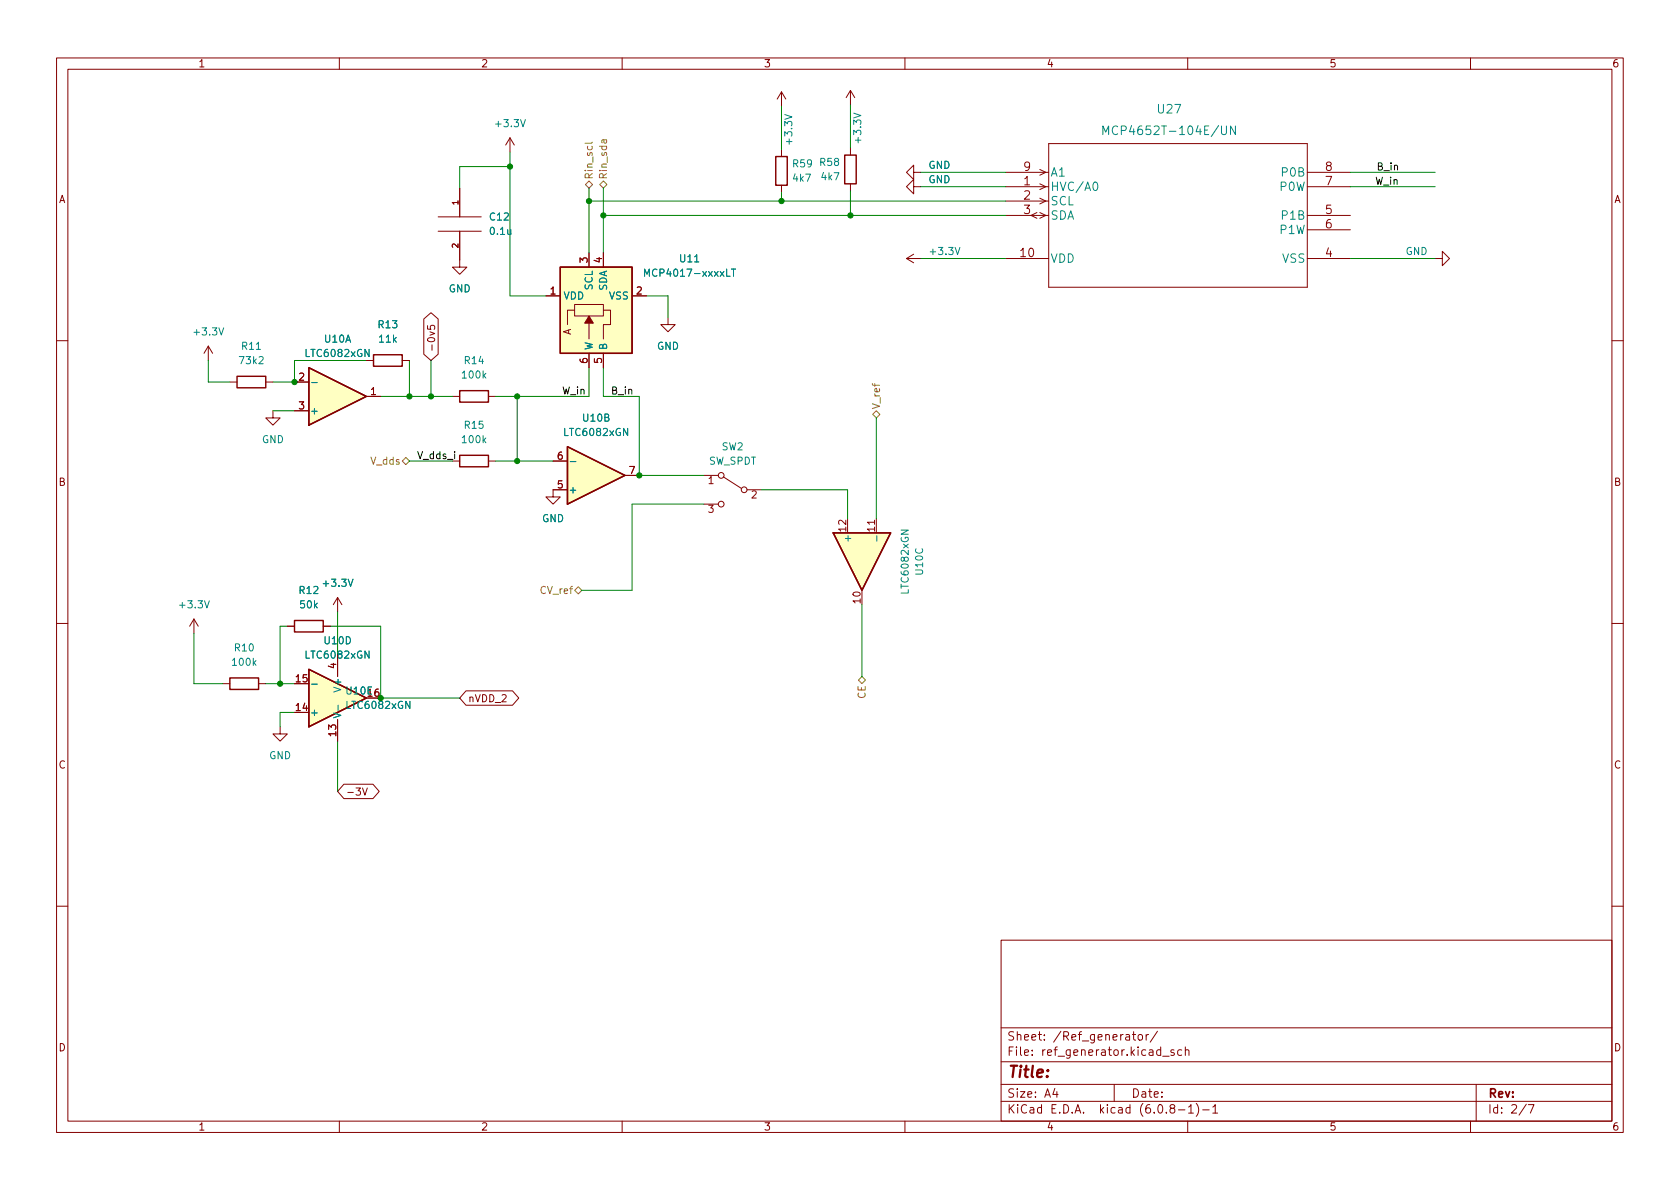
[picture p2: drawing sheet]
<svg xmlns="http://www.w3.org/2000/svg" width="297mm" height="210mm" viewBox="0 0 297 210" stroke-linecap="round" stroke-linejoin="round" font-family="sans-serif">
<g fill="none" stroke="#840000" stroke-width=".18">
<path d="M10 10.2h277v190.1h-277zM12 12.2h273v186.1h-273zM60 10.2v2M110 10.2v2M138.2 16.3l-.8 1.2M138.2 16.3v2.5M138.2 16.3l.7 1.2M150.4 16l-.8 1.3M150.4 16v2.5M150.4 16l.7 1.3M160 10.2v2M210 10.2v2"/>
<path d="M260 10.2v2M77.5 38.3h7.6M81.3 33.3v5M90.2 24.4l-.8 1.2M90.2 24.4v2.5M90.2 24.4l.7 1.2M138.2 26.4v1.3M138.2 32.8v1.2M150.4 26.2v1.2M150.4 32.5v1.3M161.5 30.5v-1.3l-1.2 1.3 1.2 1.2v-1.2h1.3M161.5 33v-1.3l-1.2 1.3 1.2 1.3v-1.3h1.3"/>
<path d="M177.8 33h7.6M177.8 35.6h7.6M177.8 38.1h7.6M177.8 30.5h7.6M183.3 37.6l-1 .5 1 .5M183.8 37.6l1.1 .5-1.1 .5M183.8 35l1.1 .6-1.1 .5M183.8 32.5l1.1 .5-1.1 .5M183.8 30l1.1 .5-1.1 .5M185.4 25.4h45.7v25.4h-45.7zM231.1 33h7.7M231.1 38.1h7.7"/>
<path d="M231.1 30.5h7.7M74.9 56.4l1.3-1.1 1.3 1.1v6.2l-1.3 1.1-1.3-1.1zM75.6 57.6v.6l.6 .1-.1-.2v-.5l.2-.1 .4 .1 .2 .2-.2 .5M77.5 40.9h7.6M81.3 40.9v6.3h1.2l-1.2 1.3-1.3-1.3h1.3M96.5 52.3h2.6M101.6 53.8h5.1v2.1h-5.1zM101.6 54.9h-1.3v2.5M104.1 44.7v2.5M104.1 57.1v2.8M106.7 54.9h1.2v2.5h-1.2v2.5M106.7 44.7v2.5"/>
<path d="M111.8 52.3h2.5M118.1 56.1v1.3h1.3l-1.3 1.3-1.3-1.3h1.3M160.3 45.7h2.5M160.3 45.7l1.2 .8M161.5 45l-1.2 .7M177.8 45.7h7.6M231.1 45.7h7.7M231.1 40.6h7.7M253.7 45.7h1.3v1.3l1.3-1.3-1.3-1.3v1.3M10 60.2h2M36.8 61.2l-.7 1.3M36.8 61.2v2.5"/>
<path d="M36.8 61.2l.8 1.3M40.6 67.6h1.3M47 67.6h1.3M48.3 72.6v1.3h1.2l-1.2 1.3-1.3-1.3h1.3M52.1 67.6h2.5M52.1 72.6h2.5M64.8 70.1h2.5M64.8 63.7h1.2M71.1 63.7h1.3M80 70.1h1.3M86.4 70.1h1.2M104.1 62.5v2.5"/>
<path d="M106.7 62.5v2.5M285 60.2h2M80 81.5h1.3M86.4 81.5h1.2M97.8 81.5h2.5M100.3 86.6h-2.5v1.3h1.3l-1.3 1.2-1.3-1.2h1.3M110.5 84.1h2.5M124.5 84.1h2.5M124.5 89.1h2.5M127.9 84.3l3.2 2.1M132.1 86.6h2.5M154.9 91.7v2.5"/>
<path d="M10 110.2h2M34.3 109.5l-.8 1.2M34.3 109.5v2.5M34.3 109.5l.8 1.2M50.8 110.7h1.3M57.1 110.7h1.3M59.7 105.7l-.8 1.2M59.7 105.7v2.5M59.7 115.8v3.8M59.7 105.7l.8 1.2M285 110.2h2M39.4 120.9h1.2"/>
<path d="M45.7 120.9h1.3M49.5 128.5v1.3h1.3l-1.3 1.3-1.2-1.3h1.2M59.7 127.2v3.9M60.8 138.7h5.1l1.2 1.2-1.2 1.3h-5.1l-1.1-1.3zM64.1 139.3l.4 1.3 .4-1.3M82.4 122.2h8.2l1.1 1.2-1.1 1.3h-8.2l-1.1-1.3zM10 160.2h2M177 166.3h108v32h-108zM285 160.2h2M60 198.3v2M110 198.3v2M160 198.3v2"/>
<path d="M177 194.8h108M177 191.8h108M177 187.8h108M177 181.8h108M186.5 192.5l-.4 1h1M186.9 193v1M197 191.8v3M200.2 182.9h.6M200.4 182.4v1.3l.4 .2M201.3 183.1l.2-.2 .4 .2 .1 .5-.1 .3h-.4l-.2-.1zM202.6 182.9v1M203.1 182.9l-.3 .1-.2 .2"/>
<path d="M204.6 182.4l-1.2 1.9M205.6 186.8h1.1M207.1 196l-.2-.3v-.2l.2-.2 .5 .1 .1 .2-.1 .2-.6 .2-.1 .3v.4l.2 .1h.5l.1-.3-.1-.4-.2-.1M207.6 185.7l-.4-.1-.2 .2 .1 .3 .5 .1v.4h-.6M208.4 196.3h1.1M208.9 185.7l-.4-.1-.3 .3v.4l.2 .3h.5M209.6 185.8l.2-.2 .3 .1 .1 .9M209.6 185.1v1.5M210 198.3v2M210.1 195.8l.5-.5v1.5M210.1 196.8h.9M211.5 195.1a1.72 1.72 0 0 1 0 2.3"/>
<path d="M212.6 196.3h1.2M214.4 195.8l.5-.5v1.5M214.4 196.8h.9M260 198.3v2M261 191.8v6.5M269.9 195.3l-1.3 1.9M270.2 195.3h1l-.6 1.5"/>
<circle cx="127.5" cy="84.1" r=".51"/>
<circle cx="127.5" cy="89.1" r=".51"/>
<circle cx="131.6" cy="86.6" r=".51"/>
</g>
<path d="M193.5 32.3l.1-.1a.81 .81 0 0 1 .6 .6 .81 .81 0 0 1-.3 .8l-.2 .1a.81 .81 0 0 1-.5-.6 .81 .81 0 0 1 .3-.8zM195 23.8v-1.5l.5 1.1 .5-1.1v1.5M218.4 22.3v1.5l-.8-1.5v1.5M114 48.9v-1.3l.4 .9 .4-.9v1.3M129.3 47.6h.8M129.7 47.6v1.3M55.1 67.6h1M100.8 81.6h1M155 94.7v1M55.1 121h1M59.8 124.7v1" fill="none" stroke="#008484" stroke-width=".18"/>
<g fill="#ffffc2" stroke="#ffffc2" stroke-width=".18">
<path d="M54.6 65l10.2 5.1-10.2 5.1z"/>
<path d="M100.3 79l10.2 5.1-10.2 5z"/>
<path d="M99.1 47.2h12.7v15.3h-12.7z"/>
<path d="M147.3 94.2h10.2l-5.1 10.2z"/>
<path d="M54.6 118.4l10.2 5-10.2 5.1z"/>
</g>
<g fill="none" stroke="#840000" stroke-width=".25">
<path d="M137.2 27.7h2v5.1h-2zM149.4 27.4h2v5.1h-2zM99.1 47.2h12.7v15.3h-12.7zM41.9 66.5h5.1v2.1h-5.1zM54.6 65l10.2 5.1-10.2 5.1zM66 62.7h5.1v2.1h-5.1zM81.3 69.1h5.1v2h-5.1zM100.3 79l10.2 5.1-10.2 5zM81.3 80.5h5.1v2h-5.1zM147.3 94.2h10.2l-5.1 10.2zM40.6 119.9h5.1v2h-5.1zM52.1 109.7h5v2.1h-5z"/>
<path d="M54.6 118.4l10.2 5-10.2 5.1z"/>
</g>
<path d="M104.1 55.9l.8 1.2h-1.5z" fill="#840000" stroke="#840000" stroke-width=".18"/>
<path d="M103.5 32.6l.6-.6 .7 .6-.7 .7zM104.7 25.1l-.2 .2h-1.1M106 32.6l.7-.6 .6 .6-.6 .7zM106.7 24.7l.1 .4 .2 .2 .3-.2-.1-.4M107.3 24.7l-.8 .1v.5M154.3 73.3l.6-.7 .7 .7-.7 .6zM71.1 81.5l.7-.6 .6 .6-.6 .7zM101.6 104.4l.6-.6 .7 .6-.7 .6zM151.8 120.3l.6-.7 .6 .7-.6 .6z" fill="none" stroke="#848400" stroke-width=".18"/>
<g fill="none" stroke="#008400" stroke-width=".18">
<path d="M138.2 18.8v7.6M150.4 18.5v7.7M90.2 29.5h-8.9v3.8M90.2 26.9v25.4h6.3M104.1 33.3v11.4M104.1 35.6h73.7M106.7 33.3v11.4M106.7 38.1h71.1M138.2 34v1.6M150.4 33.8v4.3M162.8 30.5h15M162.8 33h15"/>
<path d="M238.8 30.5h14.9M238.8 33h14.9M114.3 52.3h3.8v3.8M162.8 45.7h15M238.8 45.7h14.9M36.8 63.7v3.9h3.8M48.3 72.6h3.8M64.8 63.7h-12.7v3.9h-3.8M67.3 70.1h12.7M72.4 63.7v6.4M76.2 63.7v6.4M91.4 70.1v11.4"/>
<path d="M104.1 65v5.1h-16.5M106.7 65v5.1h6.3v14h11.5M154.9 73.9v17.8M72.4 81.5h7.6M87.6 81.5h10.2M124.5 89.1h-12.7v15.3h-8.9M134.6 86.6h15.3v5.1M34.3 112v8.9h5.1M50.8 110.7h-1.3v10.2M58.4 110.7h8.9v12.7h14M59.7 108.2v7.6M152.4 106.9v12.7"/>
<path d="M47 120.9h5.1M52.1 126h-2.6v2.5M59.7 131.1v8.8"/>
</g>
<g fill="#008400" stroke="#008400" stroke-width=".18">
<circle cx="104.1" cy="35.6" r=".46"/>
<circle cx="113" cy="84.1" r=".46"/>
<circle cx="106.7" cy="38.1" r=".46"/>
<circle cx="90.2" cy="29.5" r=".46"/>
<circle cx="72.4" cy="70.1" r=".46"/>
<circle cx="52.1" cy="67.6" r=".46"/>
<circle cx="76.2" cy="70.1" r=".46"/>
<circle cx="91.4" cy="81.5" r=".46"/>
<circle cx="91.4" cy="70.1" r=".46"/>
<circle cx="67.3" cy="123.4" r=".46"/>
<circle cx="49.5" cy="120.9" r=".46"/>
<circle cx="150.4" cy="38.1" r=".46"/>
<circle cx="138.2" cy="35.6" r=".46"/>
</g>
<text font-size="2.8" fill="#840000" x="178" y="190.6">Title:</text>
<g font-size="2.1" fill="#008484">
<text x="196.7" y="23.9">MCP4652T-104E/UN</text>
<text x="204.8" y="20.1">U27</text>
<text x="185.7" y="33.8">HVC/A0</text>
<text x="185.7" y="31.2">A1</text>
<text x="226.4" y="33.8">P0W</text>
<text x="226.8" y="31.2">P0B</text>
<text x="185.7" y="36.3">SCL</text>
<text x="185.7" y="38.8">SDA</text>
<text x="226.4" y="41.4">P1W</text>
<text x="226.8" y="38.8">P1B</text>
<text x="185.7" y="46.5">VDD</text>
<text x="226.7" y="46.5">VSS</text>
</g>
<g font-size="2.1" fill="#840000">
<text x="181" y="32.8">1</text>
<text x="181" y="35.3">2</text>
<text x="181" y="30.2">9</text>
<text x="234.4" y="32.8">7</text>
<text x="234.4" y="30.2">8</text>
<text x="181" y="37.8">3</text>
<text x="234.4" y="37.8">5</text>
<text x="234.4" y="40.4">6</text>
<text x="180.4" y="45.5">10</text>
<text x="234.4" y="45.5">4</text>
<text x="178" y="184">Sheet: /Ref_generator/</text>
<text x="178" y="186.7">File: ref_generator.kicad_sch</text>
<text x="178" y="196.9">KiCad E.D.A. kicad (6.0.8-1)-1</text>
<text x="178" y="194.1">Size: A4</text>
<text x="200" y="194.1">Date:</text>
<text x="263" y="194.1">Rev:</text>
<text x="263" y="196.9">Id: 2/7</text>
</g>
<g font-size="1.8" fill="#840000">
<text x="35" y="11.9">1</text>
<text x="85" y="11.9">2</text>
<text x="135" y="11.9">3</text>
<text x="185" y="11.9">4</text>
<text x="235" y="11.9">5</text>
<text x="285" y="11.9">6</text>
<text x="10.3" y="35.9">A</text>
<text x="285.3" y="35.9">A</text>
<text x="103.9" y="46.5" transform="rotate(-90 103.9 46.5)">3</text>
<text x="106.4" y="46.5" transform="rotate(-90 106.4 46.5)">4</text>
<text x="97.3" y="52.1">1</text>
<text x="112.5" y="52.1">2</text>
<text x="101" y="59.3" transform="rotate(-90 101 59.3)">A</text>
<text x="76.9" y="62.3" transform="rotate(-90 76.9 62.3)">-0v5</text>
<text x="103.9" y="64.2" transform="rotate(-90 103.9 64.2)">6</text>
<text x="106.4" y="64.2" transform="rotate(-90 106.4 64.2)">5</text>
<text x="52.8" y="67.3">2</text>
<text x="65.5" y="69.8">1</text>
<text x="52.8" y="72.4">3</text>
<text x="98.6" y="81.3">6</text>
<text x="111.3" y="83.8">7</text>
<text x="10.3" y="85.9">B</text>
<text x="98.6" y="86.4">5</text>
<text x="125.2" y="85.6">1</text>
<text x="132.9" y="88.1">2</text>
<text x="285.3" y="85.9">B</text>
<text x="125.2" y="90.7">3</text>
<text x="149.6" y="93.9" transform="rotate(-90 149.6 93.9)">12</text>
<text x="154.7" y="93.9" transform="rotate(-90 154.7 93.9)">11</text>
<text x="152.1" y="106.6" transform="rotate(-90 152.1 106.6)">10</text>
<text x="59.4" y="118.2" transform="rotate(-90 59.4 118.2)">4</text>
<text x="52.4" y="125.7">14</text>
<text x="52.4" y="120.6">15</text>
<text x="82.7" y="124.2">nVDD_2</text>
<text x="59.4" y="130.1" transform="rotate(-90 59.4 130.1)">13</text>
<text x="10.3" y="135.9">C</text>
<text x="285.3" y="135.9">C</text>
<text x="61.1" y="140.7">-3V</text>
<text x="10.3" y="185.9">D</text>
<text x="285.3" y="185.9">D</text>
<text x="35" y="199.9">1</text>
<text x="85" y="199.9">2</text>
<text x="135" y="199.9">3</text>
<text x="185" y="199.9">4</text>
<text x="235" y="199.9">5</text>
<text x="285" y="199.9">6</text>
</g>
<g font-size="1.8" fill="#008484">
<text x="87.8" y="22.5">+3.3V</text>
<text x="140.1" y="25.3" transform="rotate(-90 140.1 25.3)">+3.3V</text>
<text x="140.3" y="29.6">R59</text>
<text x="145" y="29.3">R58</text>
<text x="152.3" y="25.1" transform="rotate(-90 152.3 25.1)">+3.3V</text>
<text x="164.1" y="29.8">GND</text>
<text x="140.3" y="32.1">4k7</text>
<text x="145.3" y="31.9">4k7</text>
<text x="164.1" y="32.4">GND</text>
<text x="86.7" y="39">C12</text>
<text x="86.8" y="41.5">0.1u</text>
<text x="120.3" y="46.4">U11</text>
<text x="164.7" y="45.1">+3.3V</text>
<text x="248.5" y="45.1">GND</text>
<text x="79.3" y="51.7">GND</text>
<text x="99.6" y="53">VDD</text>
<text x="104.8" y="51.3" transform="rotate(-90 104.8 51.3)">SCL</text>
<text x="107.3" y="51.5" transform="rotate(-90 107.3 51.5)">SDA</text>
<text x="107.7" y="53">VSS</text>
<text x="114.6" y="48.9">MCP4017-xxxxLT</text>
<text x="34.5" y="59.3">+3.3V</text>
<text x="67" y="58">R13</text>
<text x="42.5" y="64.4">73k2</text>
<text x="42.8" y="61.8">R11</text>
<text x="54.2" y="63.1">LTC6082xGN</text>
<text x="57.4" y="60.6">U10A</text>
<text x="67.1" y="60.6">11k</text>
<text x="82.2" y="64.4">R14</text>
<text x="104.8" y="62" transform="rotate(-90 104.8 62)">W</text>
<text x="107.3" y="62" transform="rotate(-90 107.3 62)">B</text>
<text x="116.1" y="61.8">GND</text>
<text x="81.9" y="66.9">100k</text>
<text x="54.7" y="73.3">+</text>
<text x="82.2" y="75.8">R15</text>
<text x="99.9" y="77.1">LTC6082xGN</text>
<text x="103.1" y="74.5">U10B</text>
<text x="46.3" y="78.4">GND</text>
<text x="81.9" y="78.4">100k</text>
<text x="125.3" y="82.2">SW_SPDT</text>
<text x="127.6" y="79.6">SW2</text>
<text x="100.5" y="87.2">+</text>
<text x="95.8" y="92.3">GND</text>
<text x="150.5" y="95.4" transform="rotate(-90 150.5 95.4)">+</text>
<text x="163.2" y="101.6" transform="rotate(-90 163.2 101.6)">U10C</text>
<text x="32" y="107.6">+3.3V</text>
<text x="53" y="105">R12</text>
<text x="53.1" y="107.6">50k</text>
<text x="57.4" y="103.8">+3.3V</text>
<text x="160.7" y="104.8" transform="rotate(-90 160.7 104.8)">LTC6082xGN</text>
<text x="57.4" y="113.9">U10D</text>
<text x="41.2" y="117.7">100k</text>
<text x="41.6" y="115.2">R10</text>
<text x="54.2" y="116.5">LTC6082xGN</text>
<text x="60.3" y="122" transform="rotate(-90 60.3 122)">V+</text>
<text x="61.3" y="122.8">U10E16</text>
<text x="61.4" y="125.3">LTC6082xGN</text>
<text x="54.7" y="126.6">+</text>
<text x="60.3" y="127.1" transform="rotate(-90 60.3 127.1)">V-</text>
<text x="47.6" y="134.2">GND</text>
</g>
<g font-size="1.8" fill="#848400">
<text x="104.8" y="31.8" transform="rotate(-90 104.8 31.8)">Rin_scl</text>
<text x="107.3" y="31.8" transform="rotate(-90 107.3 31.8)">Rin_sda</text>
<text x="155.6" y="72.4" transform="rotate(-90 155.6 72.4)">V_ref</text>
<text x="65.6" y="82.2">V_dds</text>
<text x="95.7" y="105">CV_ref</text>
<text x="153" y="123.5" transform="rotate(-90 153 123.5)">CE</text>
</g>
<g font-size="1.8">
<text x="243.1" y="32.7">W_in</text>
<text x="243.3" y="30.1">B_in</text>
<text x="99.3" y="69.7">W_in</text>
<text x="107.9" y="69.7">B_in</text>
<text x="73.7" y="81.2">V_dds_i</text>
</g>
<g font-size="1.4" fill="#840000">
<text x="81" y="36.2" transform="rotate(-90 81 36.2)">1</text>
<text x="81" y="43.8" transform="rotate(-90 81 43.8)">2</text>
</g>
</svg>
